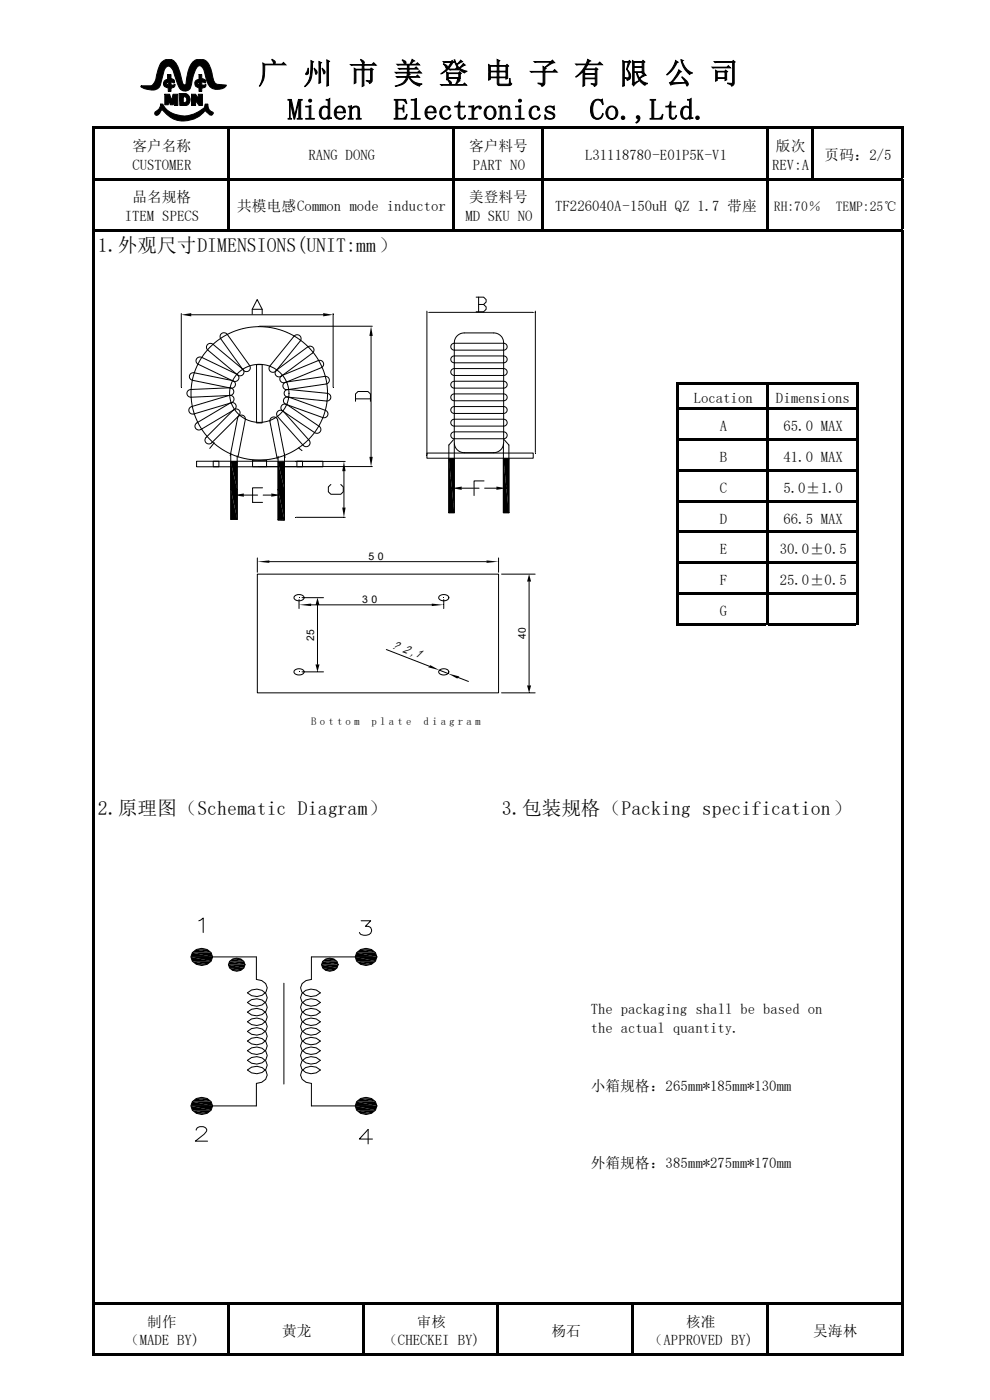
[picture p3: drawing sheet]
<svg xmlns="http://www.w3.org/2000/svg" width="210mm" height="297mm" viewBox="0 0 210 297" stroke-linecap="round" stroke-linejoin="round" font-family="sans-serif">
<g fill="#000">
<path d="M19.6 26.9h.6v10.8h-.6z" fill-rule="evenodd"/>
<path d="M19.6 37.7h.6v10.9h-.6z" fill-rule="evenodd"/>
<path d="M20.2 26.9h171.4v.5h-171.4z" fill-rule="evenodd"/>
<path d="M20.2 37.7h151.8v.5h-151.8z" fill-rule="evenodd"/>
<path d="M48.2 27.1h.5v10.6h-.5z" fill-rule="evenodd"/>
<path d="M48.2 38h.5v11.1h-.5z" fill-rule="evenodd"/>
<path d="M95.8 27.1h.6v10.6h-.6z" fill-rule="evenodd"/>
<path d="M95.8 38h.6v11.1h-.6z" fill-rule="evenodd"/>
<path d="M114.9 27.1h.5v10.6h-.5z" fill-rule="evenodd"/>
<path d="M114.9 38h.5v11.1h-.5z" fill-rule="evenodd"/>
<path d="M162.5 27.1h.5v10.6h-.5z" fill-rule="evenodd"/>
<path d="M162.5 38h.5v11.1h-.5z" fill-rule="evenodd"/>
<path d="M172 27.1h.6v11.1h-.6z" fill-rule="evenodd"/>
<path d="M172.6 37.7h19v.5h-19z" fill-rule="evenodd"/>
<path d="M191.1 27.1h.5v10.6h-.5z" fill-rule="evenodd"/>
<path d="M191.1 38h.5v10.6h-.5z" fill-rule="evenodd"/>
<path d="M19.6 48.6h.6v227.7h-.6z" fill-rule="evenodd"/>
<path d="M20.2 48.6h28v.5h-28z" fill-rule="evenodd"/>
<path d="M48.7 48.6h47.1v.5h-47.1z" fill-rule="evenodd"/>
<path d="M96.4 48.6h18.5v.5h-18.5z" fill-rule="evenodd"/>
<path d="M115.4 48.6h47.1v.5h-47.1z" fill-rule="evenodd"/>
<path d="M163 48.6h28.6v.5h-28.6z" fill-rule="evenodd"/>
<path d="M191.1 48.8h.5v227.5h-.5z" fill-rule="evenodd"/>
<path d="M143.5 81.1h.5v5.4h-.5z" fill-rule="evenodd"/>
<path d="M143.5 86.5h.5v6.5h-.5z" fill-rule="evenodd"/>
<path d="M143.5 93h.5v6.5h-.5z" fill-rule="evenodd"/>
<path d="M143.5 99.5h.5v6.5h-.5z" fill-rule="evenodd"/>
<path d="M144 81.1h38.1v.5h-38.1z" fill-rule="evenodd"/>
<path d="M144 86.5h38.1v.5h-38.1z" fill-rule="evenodd"/>
<path d="M144 93h38.1v.5h-38.1z" fill-rule="evenodd"/>
<path d="M144 99.5h38.1v.5h-38.1z" fill-rule="evenodd"/>
<path d="M162.5 81.3h.5v5.2h-.5z" fill-rule="evenodd"/>
<path d="M162.5 86.7h.5v6.3h-.5z" fill-rule="evenodd"/>
<path d="M162.5 93.3h.5v6.2h-.5z" fill-rule="evenodd"/>
<path d="M162.5 99.8h.5v6.2h-.5z" fill-rule="evenodd"/>
<path d="M181.6 81.3h.5v5.2h-.5z" fill-rule="evenodd"/>
<path d="M181.6 86.7h.5v6.3h-.5z" fill-rule="evenodd"/>
<path d="M181.6 93.3h.5v6.2h-.5z" fill-rule="evenodd"/>
<path d="M181.6 99.8h.5v6.2h-.5z" fill-rule="evenodd"/>
<path d="M143.5 106h.5v6.6h-.5z" fill-rule="evenodd"/>
<path d="M143.5 112.6h.5v6.5h-.5z" fill-rule="evenodd"/>
<path d="M143.5 119.1h.5v6.5h-.5z" fill-rule="evenodd"/>
<path d="M144 106h38.1v.6h-38.1z" fill-rule="evenodd"/>
<path d="M144 112.6h38.1v.5h-38.1z" fill-rule="evenodd"/>
<path d="M144 119.1h38.1v.5h-38.1z" fill-rule="evenodd"/>
<path d="M162.5 106.3h.5v6.3h-.5z" fill-rule="evenodd"/>
<path d="M162.5 112.8h.5v6.3h-.5z" fill-rule="evenodd"/>
<path d="M162.5 119.3h.5v6.3h-.5z" fill-rule="evenodd"/>
<path d="M181.6 106.3h.5v6.3h-.5z" fill-rule="evenodd"/>
<path d="M181.6 112.8h.5v6.3h-.5z" fill-rule="evenodd"/>
<path d="M181.6 119.3h.5v6.3h-.5z" fill-rule="evenodd"/>
<path d="M143.5 125.6h.5v7h-.5z" fill-rule="evenodd"/>
<path d="M144 125.6h38.1v.5h-38.1z" fill-rule="evenodd"/>
<path d="M144 132.1h18.5v.5h-18.5z" fill-rule="evenodd"/>
<path d="M162.5 125.9h.5v6.7h-.5z" fill-rule="evenodd"/>
<path d="M163 132.1h18.6v.5h-18.6z" fill-rule="evenodd"/>
<path d="M181.6 125.9h.5v6.7h-.5z" fill-rule="evenodd"/>
<path d="M19.6 276.3h.6v11.4h-.6z" fill-rule="evenodd"/>
<path d="M20.2 276.3h171.4v.5h-171.4z" fill-rule="evenodd"/>
<path d="M48.2 276.6h.5v11.1h-.5z" fill-rule="evenodd"/>
<path d="M76.8 276.6h.5v11.1h-.5z" fill-rule="evenodd"/>
<path d="M105.4 276.6h.5v11.1h-.5z" fill-rule="evenodd"/>
<path d="M133.9 276.6h.6v11.1h-.6z" fill-rule="evenodd"/>
<path d="M162.5 276.6h.5v11.1h-.5z" fill-rule="evenodd"/>
<path d="M191.1 276.6h.5v11.1h-.5z" fill-rule="evenodd"/>
<path d="M20.2 287.1h28v.6h-28z" fill-rule="evenodd"/>
<path d="M48.7 287.1h28.1v.6h-28.1z" fill-rule="evenodd"/>
<path d="M77.3 287.1h28.1v.6h-28.1z" fill-rule="evenodd"/>
<path d="M105.9 287.1h28v.6h-28z" fill-rule="evenodd"/>
<path d="M134.5 287.1h28v.6h-28z" fill-rule="evenodd"/>
<path d="M163 287.1h28.1v.6h-28.1z" fill-rule="evenodd"/>
</g>
<path d="M29.9 12.5h18.4v13.3h-18.4z" fill-rule="evenodd" fill="#fff"/>
<g fill="#000">
<path d="M34.5 13.1a1.98 1.98 0 0 1 3.2 1.1l1 3.4 .3 .4 .4-.1 .3-2a3.8 3.8 0 0 1 2.1-3.3 2.29 2.29 0 0 1 2.9 2l.3 .9a3.1 3.1 0 0 0 .9 2.4l2.1 .2a2.39 2.39 0 0 1-2.5 .8 2.39 2.39 0 0 1-1.7-2l-.2-.7a2.87 2.87 0 0 0-1-2.2l-.3-.1a5.1 5.1 0 0 0-1.6 3.8 1.46 1.46 0 0 1-1.3 1.6 1.46 1.46 0 0 1-1.6-1.2l-.6-1.7a3.3 3.3 0 0 0-1.2-2.3 .94 .94 0 0 0-1.2 .8l-.7 2.9a1.82 1.82 0 0 1-2.4 1.2l-1.4-.3-.4-.4 .1-.1h2.1l.5-.4 .4-.7 .8-3.1z" fill-rule="evenodd"/>
<path d="M35.5 15.8h.8v.9h.2a.51 .51 0 0 1 .5 .4 .51 .51 0 0 1-.2 .5l-.5-.1v.6l.8-.2-.1 .5-.7 .3v.7h-.6v-.7a.9 .9 0 0 1-1-.9 .9 .9 0 0 1 .8-.9z" fill-rule="evenodd"/>
</g>
<path d="M34.5 13.1a1.98 1.98 0 0 1 3.2 1.1l1 3.4 .3 .4 .4-.1 .3-2a3.8 3.8 0 0 1 2.1-3.3 2.29 2.29 0 0 1 2.9 2l.3 .9a3.1 3.1 0 0 0 .9 2.4l2.1 .2a2.39 2.39 0 0 1-2.5 .8 2.39 2.39 0 0 1-1.7-2l-.2-.7a2.87 2.87 0 0 0-1-2.2l-.3-.1a5.1 5.1 0 0 0-1.6 3.8 1.46 1.46 0 0 1-1.3 1.6 1.46 1.46 0 0 1-1.6-1.2l-.6-1.7a3.3 3.3 0 0 0-1.2-2.3 .94 .94 0 0 0-1.2 .8l-.7 2.9a1.82 1.82 0 0 1-2.4 1.2l-1.4-.3-.4-.4 .1-.1h2.1l.5-.4 .4-.7 .8-3.1zM35.5 15.8h.8v.9h.2a.51 .51 0 0 1 .5 .4 .51 .51 0 0 1-.2 .5l-.5-.1v.6l.8-.2-.1 .5-.7 .3v.7h-.6v-.7a.9 .9 0 0 1-1-.9 .9 .9 0 0 1 .8-.9z" fill="none" stroke="#000" stroke-width=".21"/>
<path d="M35.5 17.5h.2v.6l-.4-.2z" fill-rule="evenodd" fill="#fff"/>
<path d="M35.5 17.5h.2v.6l-.4-.2zM42.2 15.8h.6v.9h.3a.51 .51 0 0 1 .5 .3 .51 .51 0 0 1-.1 .6l-.7-.1v.6l.9-.2-.1 .4-.2 .3-.6 .1v.7h-.6v-.7a.9 .9 0 0 1-.9-.9 .9 .9 0 0 1 .9-.9zM34.1 22.1h.4a5.3 5.3 0 0 0 6.9 2l2-1.3 .1-.7h.6a1.66 1.66 0 0 0 1.1 1.8l-.3 .5h-.3l-1.1-1a5.7 5.7 0 0 1-9.1-.1l-.6 .8a.51 .51 0 0 1-.5 .4 .51 .51 0 0 1-.5-.5l.3-.4a1.73 1.73 0 0 0 1-1.5z" fill="none" stroke="#000" stroke-width=".21"/>
<g fill="#000">
<path d="M42.2 15.8h.6v.9h.3a.51 .51 0 0 1 .5 .3 .51 .51 0 0 1-.1 .6l-.7-.1v.6l.9-.2-.1 .4-.2 .3-.6 .1v.7h-.6v-.7a.9 .9 0 0 1-.9-.9 .9 .9 0 0 1 .9-.9z" fill-rule="evenodd"/>
<path d="M34.1 22.1h.4a5.3 5.3 0 0 0 6.9 2l2-1.3 .1-.7h.6a1.66 1.66 0 0 0 1.1 1.8l-.3 .5h-.3l-1.1-1a5.7 5.7 0 0 1-9.1-.1l-.6 .8a.51 .51 0 0 1-.5 .4 .51 .51 0 0 1-.5-.5l.3-.4a1.73 1.73 0 0 0 1-1.5z" fill-rule="evenodd"/>
</g>
<path d="M42 17.5h.2v.4l-.3-.1z" fill-rule="evenodd" fill="#fff"/>
<path d="M35 20h1l.4 1.3 .3-1.3h1v2.4h-.7l-.2-.9-.1 .7h-.6l-.3-.9-.1 .9h-.7zM38 19.8h1.3a1.3 1.3 0 0 1 1 1.3 1.3 1.3 0 0 1-1 1.3h-1.1zM42 17.5h.2v.4l-.3-.1z" fill="none" stroke="#000" stroke-width=".21"/>
<g fill="#000">
<path d="M35 20h1l.4 1.3 .3-1.3h1v2.4h-.7l-.2-.9-.1 .7h-.6l-.3-.9-.1 .9h-.7z" fill-rule="evenodd"/>
<path d="M38 19.8h1.3a1.3 1.3 0 0 1 1 1.3 1.3 1.3 0 0 1-1 1.3h-1.1z" fill-rule="evenodd"/>
</g>
<path d="M38.9 20.6l.3-.1a.73 .73 0 0 1 .2 1.2l-.5 .1z" fill-rule="evenodd" fill="#fff"/>
<path d="M40.6 20h.9l.6 .9v-.9h.8v2.4h-.7l-.7-1.1v1.1h-.9zM38.9 20.6l.3-.1a.73 .73 0 0 1 .2 1.2l-.5 .1z" fill="none" stroke="#000" stroke-width=".21"/>
<path d="M40.6 20h.9l.6 .9v-.9h.8v2.4h-.7l-.7-1.1v1.1h-.9z" fill-rule="evenodd" fill="#000"/>
<path d="M36 193.2h51.1v51.9h-51.1z" fill-rule="evenodd" fill="#fff"/>
<g fill="none" stroke="#000" stroke-width=".21">
<path d="M38.5 66.5v15.6M40.6 66.8h27.9M44.5 73.7a14.5 14.5 0 0 1 16.7-3 14.5 14.5 0 0 1 8.1 14.9 14.5 14.5 0 0 1-15.6 11.9 14.5 14.5 0 0 1-13.2-14.6 14 14 0 0 1 4-9.2zM48.2 70.9a.83 .83 0 0 0-1.2-.2 .83 .83 0 0 0-.2 1.2l4.8 6.6a.82 .82 0 0 0 1.1 .2 .82 .82 0 0 0 .2-1.1M48.2 70.9l4.8 6.6M50.6 79a6.2 6.2 0 0 1 9.7 1.1 6.2 6.2 0 0 1-3.4 9.2 6.2 6.2 0 0 1-7.2-2.6 6.2 6.2 0 0 1 .9-7.7zM51.5 78.3a.82 .82 0 0 1 0 1.2 .82 .82 0 0 1-1.1 0l-6.3-5.2a.82 .82 0 0 1-.1-1.2 .82 .82 0 0 1 1.2-.1l6.3 5.3M53.5 66.6v-1l1.1-2.1 1 2.1v1M53.5 65.6h2.1M54.4 77.3h1.2v12.4h-1.2zM55 69.2h24M58.6 78.6l6.7-5a.82 .82 0 0 1 1.1 .1 .82 .82 0 0 1-.1 1.2l-6.6 4.9a.82 .82 0 0 1-1.1-.1 .82 .82 0 0 1 0-1.1z"/>
<path d="M62.5 71.2a.82 .82 0 0 1 1.1 0 .82 .82 0 0 1 .1 1.1l-5.2 6.4a.82 .82 0 0 1-1.1 .1 .82 .82 0 0 1-.2-1.1zM67.5 76.5l-7.6 3.2a.81 .81 0 0 0-.5 1 .81 .81 0 0 0 1.1 .4l7.6-3.1a.82 .82 0 0 0 .5-1.1 .82 .82 0 0 0-1.1-.4M68.9 79.8l-8.2 1.2M68.9 79.9a.81 .81 0 0 1 1 .6 .81 .81 0 0 1-.7 1l-8.2 1.2M70.7 66.5v15.6M78.7 71.3v25.6M90.5 66v30.5M91.1 66.3h21.9M95.8 73l.6-.2h10.4a.73 .73 0 0 1 .8 .7 .73 .73 0 0 1-.8 .8h-10.6l-.4-.2-.1-.3zM95.8 75.7l.6-.2h10.4a.73 .73 0 0 1 .8 .7 .73 .73 0 0 1-.8 .8h-10.6l-.4-.2-.1-.3zM95.8 78.4l.6-.2h10.4a.73 .73 0 0 1 .8 .7 .73 .73 0 0 1-.8 .7h-10.6l-.4-.2-.1-.3zM101 63h1.6l.5 .6v.5l-.5 .5"/>
<path d="M101.5 64.6h1.1l.5 .5v.5l-.5 .5h-1.6M101.5 63v3.1M106.8 72.7a2.08 2.08 0 0 0-2.1-2.1h-6.2a2.08 2.08 0 0 0-2.1 2.1v21.3a2.09 2.09 0 0 0 2.1 2h6.2a2.08 2.08 0 0 0 2.1-2M106.8 72.7v21.3M113.6 66v30M39.9 82.9l.5-.3 8.3-.3a.81 .81 0 0 1 .9 .7 .81 .81 0 0 1-.8 .9l-8.3 .4a.81 .81 0 0 1-.8-.5 .81 .81 0 0 1 .2-.9zM40.2 86.5l.4-.2 8-2.4a.81 .81 0 0 1 1 .5 .81 .81 0 0 1-.6 1.1l-7.9 2.3a.82 .82 0 0 1-.9-.3 .82 .82 0 0 1 0-1zM41.7 97.8h26.8v1.2h-26.8zM45.2 97.8h1.2v1.2h-1.2zM45.4 93.9l-.9 1.2M48.8 85.5l-7 4.2a.82 .82 0 0 0-.3 1.1 .82 .82 0 0 0 1.1 .3l7.1-4.2a.82 .82 0 0 0 .3-1.1 .82 .82 0 0 0-1.2-.3M48.8 96.7l1.6-8a.83 .83 0 0 1 1-.6 .83 .83 0 0 1 .6 .9l-1.5 8"/>
<path d="M48.9 98h1.4v5.8h-1.4zM48.9 96.1l.1 14.1M48.9 98h1.4M49.3 80.7l-8.1-1.6a.81 .81 0 0 0-1 .6 .81 .81 0 0 0 .6 1l8.1 1.6a.81 .81 0 0 0 1-.6 .81 .81 0 0 0-.6-1M49.5 80.8a.82 .82 0 0 0 1.1-.3 .82 .82 0 0 0-.4-1.1l-7.4-3.6a.82 .82 0 0 0-1.1 .4 .82 .82 0 0 0 .3 1.1l7.5 3.5M49.5 87l-5.8 5.8a.82 .82 0 0 0 0 1.2 .82 .82 0 0 0 1.2-.1l5.8-5.8a.82 .82 0 0 0 0-1.1 .82 .82 0 0 0-1.2 0M50.3 96.7v13.5M53.6 97.6h2.9v1.4h-2.9zM55 99h24M59 98h1.3v5.9h-1.3zM59 96.8v13.5M59 98h1.3"/>
<path d="M59.8 86l.4-.3 .6 .1 6.9 4.6a.82 .82 0 0 1 .2 1.2 .82 .82 0 0 1-1.1 .2l-7-4.7-.2-.6zM60.3 96.2v7.7h-1.3M60.5 97.1l-1.6-8a.83 .83 0 0 0-1-.6 .83 .83 0 0 0-.6 .9l1.5 8M60.7 85.8a.81 .81 0 0 1-.5-1.1 .81 .81 0 0 1 1-.5l7.8 2.8a.81 .81 0 0 1 .5 1.1 .81 .81 0 0 1-1.1 .5l-7.7-2.8M60.7 81.1a.81 .81 0 0 0-.7 .9 .81 .81 0 0 0 1 .7M62.9 97.9h10.3M63 97.8h1.2v1.2h-1.2zM63.3 95l.8 .6M65.6 93.4a.83 .83 0 0 1-.1 1.2 .83 .83 0 0 1-1.2-.1l-5.4-6.1a.82 .82 0 0 1 .1-1.2 .82 .82 0 0 1 1.1 .1l5.5 6.1M69.4 83.4l-8.2-.8a.81 .81 0 0 0-.9 .7 .81 .81 0 0 0 .7 .9M69.4 83.5a.81 .81 0 0 1 .8 .8 .81 .81 0 0 1-.9 .8l-8.3-.9M73 100v7.7"/>
<path d="M75.4 85.1v-1.5l.5-.5h2.1l.6 .5v1.5M75.4 84.6h3.2M90.5 96.1h22.6v1.1h-22.6zM95.2 97.3h1.2v11.5h-1.2zM95.2 97.3h1.2M95.8 81.1l.6-.2h10.4a.73 .73 0 0 1 .8 .7 .73 .73 0 0 1-.8 .7h-10.6l-.4-.2-.1-.3zM95.8 83.8l.6-.2h10.4a.73 .73 0 0 1 .8 .7 .73 .73 0 0 1-.8 .7h-10.6l-.4-.2-.1-.3zM95.8 86.5l.6-.3h10.4a.73 .73 0 0 1 .8 .8 .73 .73 0 0 1-.8 .7h-10.6l-.4-.2-.1-.3zM95.8 89.1l.6-.2h10.4a.73 .73 0 0 1 .8 .8 .73 .73 0 0 1-.8 .7h-10.6l-.4-.2-.1-.3zM95.8 91.8l.6-.2h10.4a.73 .73 0 0 1 .8 .7 .73 .73 0 0 1-.8 .8h-10.6l-.4-.2-.1-.3zM96.2 93.3l-1 1.1v14.4M96.4 94.2v14.6"/>
<path d="M106.8 97.3h1.1v11.5h-1.1zM106.8 94.2v14.6M106.8 97.3h1.2M106.9 93.3l1 1.1v14.4M48.9 103.8h1.4M49 110.2h1.3M49 103.8h1.3v6.4h-1.3zM49.6 104.8v.4M51.7 105h1.7M53.6 105h1M54.6 118.4v3M55.7 103.5h-2.1v3.1h2.1"/>
<path d="M55.8 105h1.7M57.1 119.1h46.1M59 110.3h1.3M59 103.9h1.3v6.4h-1.3zM59.6 104.8v.4M60.3 103.9v6.4M62.9 109.7h10.3M70.2 102.8l-.6 .5v1l.6 .6h2.1l.5-.6v-1l-.5-.5M95.2 108.8h1.2M95.8 103.3v.3M97.9 103.6h2.5M100.6 103.6h1"/>
<path d="M102.7 102h-2.1v3.1M102.8 103.6h2.5M105.8 118.4v3M106.8 108.8h1.1M107.4 103.3v.3M54.6 121.8h51.2v25.2h-51.2zM62.5 126.5a1.28 1.28 0 0 1 2 .3 1.2 1.2 0 0 1-1.1 .6 1.2 1.2 0 0 1-1-.6zM63.4 127.2v1.9M64.1 126.8h4.5M66 128.3h25.6M67.3 128.4v12.6M81.9 137.8l9.2 3.5"/>
<path d="M93.2 126.5a1.28 1.28 0 0 1 2 .3 1.2 1.2 0 0 1-1.1 .6 1.2 1.2 0 0 1-1-.6zM94.1 127.2v1.9M106.4 121.8h7.1M112.2 123.4v22M62.5 142.2a1.28 1.28 0 0 1 2 .3 1.2 1.2 0 0 1-1.1 .7 1.2 1.2 0 0 1-1-.7zM64.1 142.5h4.5M93.2 142.2a1.28 1.28 0 0 1 2 .3 1.2 1.2 0 0 1-1.1 .7 1.2 1.2 0 0 1-1-.7zM93.2 142.2l1.8 .7M97.2 143.7l2.2 .9M106.4 147h7.1M42.2 195.3l.9-.5v3M76.6 195.3h2l-1.1 1.2a.97 .97 0 0 1 1.3 1 1.51 1.51 0 0 1-2.6 .3"/>
<path d="M40.8 202.1a2.64 2.64 0 0 1 4 0l.3 .9a2.37 2.37 0 0 1-2.3 1.8 2.37 2.37 0 0 1-2.3-1.8zM42.8 203h11.6v4.8l1.1 .2 .9 .6 .3 .9a2.38 2.38 0 0 1-1.8 1.9 2.38 2.38 0 0 1-2.4-.8 2.66 2.66 0 0 1 3.9 .1l.3 .9a2.4 2.4 0 0 1-1.8 1.9 2.4 2.4 0 0 1-2.4-.8 2.66 2.66 0 0 1 3.9 .1l.3 .9a2.4 2.4 0 0 1-1.8 1.8 2.4 2.4 0 0 1-2.4-.8 2.66 2.66 0 0 1 3.9 .1l.3 .9a2.4 2.4 0 0 1-1.8 1.9 2.4 2.4 0 0 1-2.4-.9 2.66 2.66 0 0 1 3.9 .2l.3 .9a2.4 2.4 0 0 1-1.8 1.8 2.4 2.4 0 0 1-2.4-.8 2.66 2.66 0 0 1 3.9 .1l.3 .9a2.4 2.4 0 0 1-1.8 1.9 2.4 2.4 0 0 1-2.4-.9 2.66 2.66 0 0 1 3.9 .2l.3 .9a2.4 2.4 0 0 1-1.8 1.8 2.4 2.4 0 0 1-2.4-.8 2.66 2.66 0 0 1 3.9 .1l.3 .9a2.4 2.4 0 0 1-1.8 1.8 2.4 2.4 0 0 1-2.4-.8 2.66 2.66 0 0 1 3.9 .2l.3 .9a2.4 2.4 0 0 1-1.8 1.8 2.4 2.4 0 0 1-2.4-.8 2.65 2.65 0 0 1 3.9 .2l.3 .9-.3 .8-.9 .7-1.1 .2v4.8h-11.6M48.7 203.9a1.88 1.88 0 0 1 3.3 .7 1.81 1.81 0 0 1-1.8 1.4 1.81 1.81 0 0 1-1.7-1.4zM60.2 208.6v21.4M68.4 203.9a1.88 1.88 0 0 1 3.3 .7 1.81 1.81 0 0 1-1.7 1.4 1.81 1.81 0 0 1-1.8-1.4zM75.6 202.1a2.64 2.64 0 0 1 4 0l.3 .9a2.37 2.37 0 0 1-2.3 1.8 2.37 2.37 0 0 1-2.3-1.8zM77.6 203h-11.5v4.8l-1.2 .2-.8 .6-.3 .9a2.39 2.39 0 0 0 1.7 1.9 2.39 2.39 0 0 0 2.5-.8 2.66 2.66 0 0 0-4 .1l-.2 .9a2.4 2.4 0 0 0 1.7 1.9 2.4 2.4 0 0 0 2.5-.8 2.66 2.66 0 0 0-4 .1l-.2 .9a2.4 2.4 0 0 0 1.7 1.8 2.4 2.4 0 0 0 2.5-.8 2.66 2.66 0 0 0-4 .1l-.2 .9a2.4 2.4 0 0 0 1.7 1.9 2.4 2.4 0 0 0 2.5-.9 2.66 2.66 0 0 0-4 .2l-.2 .9a2.4 2.4 0 0 0 1.7 1.8 2.4 2.4 0 0 0 2.5-.8 2.66 2.66 0 0 0-4 .1l-.2 .9a2.4 2.4 0 0 0 1.7 1.9 2.4 2.4 0 0 0 2.5-.9 2.66 2.66 0 0 0-4 .2l-.2 .9a2.4 2.4 0 0 0 1.7 1.8 2.4 2.4 0 0 0 2.5-.8 2.66 2.66 0 0 0-4 .1l-.2 .9a2.4 2.4 0 0 0 1.7 1.8 2.4 2.4 0 0 0 2.5-.8 2.66 2.66 0 0 0-4 .2l-.2 .9a2.4 2.4 0 0 0 1.7 1.8 2.4 2.4 0 0 0 2.5-.8 2.64 2.64 0 0 0-4 .2l-.2 .9 .3 .8 .8 .7 1.2 .2v4.8h11.5M40.8 233.7a2.64 2.64 0 0 1 4 0l.3 .9a2.37 2.37 0 0 1-2.3 1.8 2.37 2.37 0 0 1-2.3-1.8zM41.6 239.7a.82 .82 0 0 1 .8-.7h.7a.73 .73 0 0 1 .6 1.2l-2.3 1.9h2.6M75.6 233.7a2.64 2.64 0 0 1 4 0l.3 .9a2.41 2.41 0 0 1-1.8 1.8 2.41 2.41 0 0 1-2.5-.9l-.3-.9zM79 241.6h-2.8l1.9-2v3.1"/>
</g>
<path d="M41.6 201.3h2.3M41.6 204.7h2.3M76.5 201.3h2.3M76.5 204.7h2.3" fill="none" stroke="#000" stroke-width=".25"/>
<g fill="#000">
<path d="M38.5 66.8l2.1-.4v.7zM68.5 66.4l2.2 .4-2.2 .3zM78.7 69.2l.4 2.1h-.7zM90.5 66.3l.6-.1v.2zM113 66.2l.6 .1-.6 .1zM48.9 98l1.4 5.8h-1.4zM48.9 98h1.4v5.8zM48.9 98h1.4zM59 98l1.3 5.9h-1.3zM59 98h1.3v5.9zM73 97.9l.3 2.1h-.7zM78.4 96.9h.7l-.4 2.1z"/>
<path d="M95.2 97.3l1.2 11.5h-1.2zM95.2 97.3h1.2v11.5zM106.8 97.3l1.1 11.5h-1.1zM106.8 97.3h1.1v11.5zM49 103.8h1.3zM49 110.2h1.3zM49 103.8l1.3 6.4h-1.3zM49 103.8h1.3v6.4zM49.6 105l2.1-.3v.7zM54.6 119.1l2.5-.2v.5zM57.5 104.7l2.1 .3-2.1 .4zM59 103.9h1.3z"/>
<path d="M59 110.3h1.3zM59 103.9l1.3 6.4h-1.3zM59 103.9h1.3v6.4zM72.6 107.7h.7l-.3 2zM95.8 103.6l2.1-.4v.7zM103.2 118.9l2.6 .2-2.6 .3zM105.3 103.2l2.1 .4-2.1 .3zM106.8 108.8h1.1zM63.4 128.3l2.6-.3v.6zM67.3 126.8l.5 1.6h-.9zM91.6 128l2.5 .3-2.5 .3zM112.2 121.8l.5 1.6h-.9z"/>
<path d="M66.9 141h.9l-.5 1.5zM90.8 141.6l.5-.5 1.9 1.1zM95 142.9l2.4 .6-.4 .4zM111.8 145.4h.9l-.5 1.6zM40.5 203l4.3 .9h-4zM40.5 203h4.6l-.3 .9zM40.8 202.1l4.3 .9h-4.6zM40.8 202.1h4l.3 .9zM40.8 203.9l3.1 .7h-2.3zM40.8 203.9h4l-.9 .7zM40.8 202.1l.8-.7 3.2 .7zM41.6 201.4h2.3l.9 .7z"/>
<path d="M48.5 204.6l3.2 .7h-3zM48.5 204.6h3.5l-.3 .7zM48.7 203.9l3.3 .7h-3.5zM48.7 203.9h3l.3 .7zM48.7 205.3l2.4 .5h-1.8zM48.7 205.3h3l-.6 .5zM48.7 203.9l.6-.5 2.4 .5zM49.3 203.4h1.8l.6 .5zM49.3 205.8h1.8l-.9 .2zM49.3 203.4l.9-.1 .9 .1zM68.2 204.6l3.3 .7h-3.1zM68.2 204.6h3.5l-.2 .7z"/>
<path d="M68.4 203.9l3.3 .7h-3.5zM68.4 203.9h3.1l.2 .7zM68.4 205.3l2.4 .5h-1.7zM68.4 205.3h3.1l-.7 .5zM68.4 203.9l.7-.5 2.4 .5zM69.1 203.4h1.7l.7 .5zM69.1 205.8h1.7l-.8 .2zM69.1 203.4l.9-.1 .8 .1zM75.3 203l4.3 .9h-4zM75.3 203h4.6l-.3 .9zM75.6 202.1l4.3 .9h-4.6zM75.6 202.1h4l.3 .9z"/>
<path d="M75.6 203.9l3.2 .7h-2.3zM75.6 203.9h4l-.8 .7zM75.6 202.1l.9-.7 3.1 .7zM76.5 201.4h2.3l.8 .7zM40.5 234.6l4.3 .9h-4zM40.5 234.6h4.6l-.3 .9zM40.8 233.7l4.3 .9h-4.6zM40.8 233.7h4l.3 .9zM40.8 235.5l3.1 .7h-2.3zM40.8 235.5h4l-.9 .7zM40.8 233.7l.8-.7 3.2 .7zM41.6 233h2.3l.9 .7z"/>
<path d="M75.3 234.6l4.3 .9h-4zM75.3 234.6h4.6l-.3 .9zM75.6 233.7l4.3 .9h-4.6zM75.6 233.7h4l.3 .9zM75.6 235.5l3.2 .7h-2.3zM75.6 235.5h4l-.8 .7zM75.6 233.7l.9-.7 3.1 .7zM76.5 233h2.3l.8 .7z"/>
</g>
<path d="M41.6 232.9h2.3M41.6 236.3h2.3M76.5 232.9h2.3M76.5 236.3h2.3" fill="none" stroke="#000" stroke-width=".24"/>
<g font-size="6.3">
<text x="54.8" y="17.7">广 州 市 美 登 电 子 有 限 公 司</text>
<text x="61" y="25.4">Miden</text>
<text x="83.4" y="25.4">Electronics</text>
<text x="125.1" y="25.4">Co.,Ltd.</text>
</g>
<g font-size="4.2">
<text x="20.7" y="53.5">1.外观尺寸DIMENSIONS(UNIT:mm）</text>
<text x="20.7" y="172.9">2.原理图（Schematic Diagram）</text>
<text x="106.5" y="172.9">3.包装规格（Packing specification）</text>
</g>
<g font-size="3.1">
<text x="28.1" y="32.1">客户名称</text>
<text x="28.1" y="36">CUSTOMER</text>
<text x="65.4" y="34">RANG DONG</text>
<text x="99.5" y="32.1">客户料号</text>
<text x="100.3" y="36">PART NO</text>
<text x="124.1" y="34">L31118780-E01P5K-V1</text>
<text x="163.8" y="36">REV:A</text>
<text x="164.6" y="32.1">版次</text>
<text x="174.9" y="34">页码：2/5</text>
<text x="26.5" y="46.8">ITEM SPECS</text>
<text x="28.1" y="42.9">品名规格</text>
<text x="50.3" y="44.8">共模电感Common mode inductor</text>
<text x="98.7" y="46.8">MD SKU NO</text>
<text x="99.5" y="42.9">美登料号</text>
<text x="117.8" y="44.8">TF226040A-150uH QZ 1.7 带座</text>
<text x="147.1" y="85.5">Location</text>
<text x="164.6" y="85.5">Dimensions</text>
<text x="152.7" y="91.5">A</text>
<text x="166.2" y="91.5">65.0 MAX</text>
<text x="152.7" y="98">B</text>
<text x="166.2" y="98">41.0 MAX</text>
<text x="152.7" y="104.5">C</text>
<text x="166.2" y="104.5">5.0±1.0</text>
<text x="152.7" y="111.1">D</text>
<text x="166.2" y="111.1">66.5 MAX</text>
<text x="152.7" y="117.6">E</text>
<text x="165.4" y="117.6">30.0±0.5</text>
<text x="152.7" y="124.1">F</text>
<text x="165.4" y="124.1">25.0±0.5</text>
<text x="152.7" y="130.6">G</text>
<text x="125.3" y="215.2">The packaging shall be based on</text>
<text x="125.3" y="219">the actual quantity.</text>
<text x="125.3" y="231.4">小箱规格：265mm*185mm*130mm</text>
<text x="125.3" y="247.7">外箱规格：385mm*275mm*170mm</text>
<text x="31.2" y="281.5">制作</text>
<text x="88.4" y="281.5">审核</text>
<text x="145.5" y="281.5">核准</text>
<text x="26.5" y="285.4">（MADE BY)</text>
<text x="59.8" y="283.5">黄龙</text>
<text x="81.2" y="285.4">（CHECKEI BY)</text>
<text x="117" y="283.5">杨石</text>
<text x="137.6" y="285.4">（APPROVED BY)</text>
<text x="172.5" y="283.5">吴海林</text>
</g>
<g font-size="2.9">
<text x="164.2" y="44.8">RH:70％</text>
<text x="177.3" y="44.8">TEMP:25℃</text>
</g>
<text font-size="2.7" x="83" y="137.4" transform="rotate(20 83 137.4)">? 2,1</text>
<g font-size="2.3">
<text x="66" y="153.8">B o t t o m</text>
<text x="78.8" y="153.8">p l a t e</text>
<text x="89.8" y="153.8">d i a g r a m</text>
</g>
<g font-size="2.2">
<text x="78.2" y="118.7">5</text>
<text x="80.2" y="118.7">0</text>
<text x="76.8" y="127.9">3</text>
<text x="78.8" y="127.9">0</text>
<text x="66.7" y="135.9" transform="rotate(-90 66.7 135.9)">25</text>
<text x="111.6" y="135.6" transform="rotate(-90 111.6 135.6)">40</text>
</g>
</svg>
